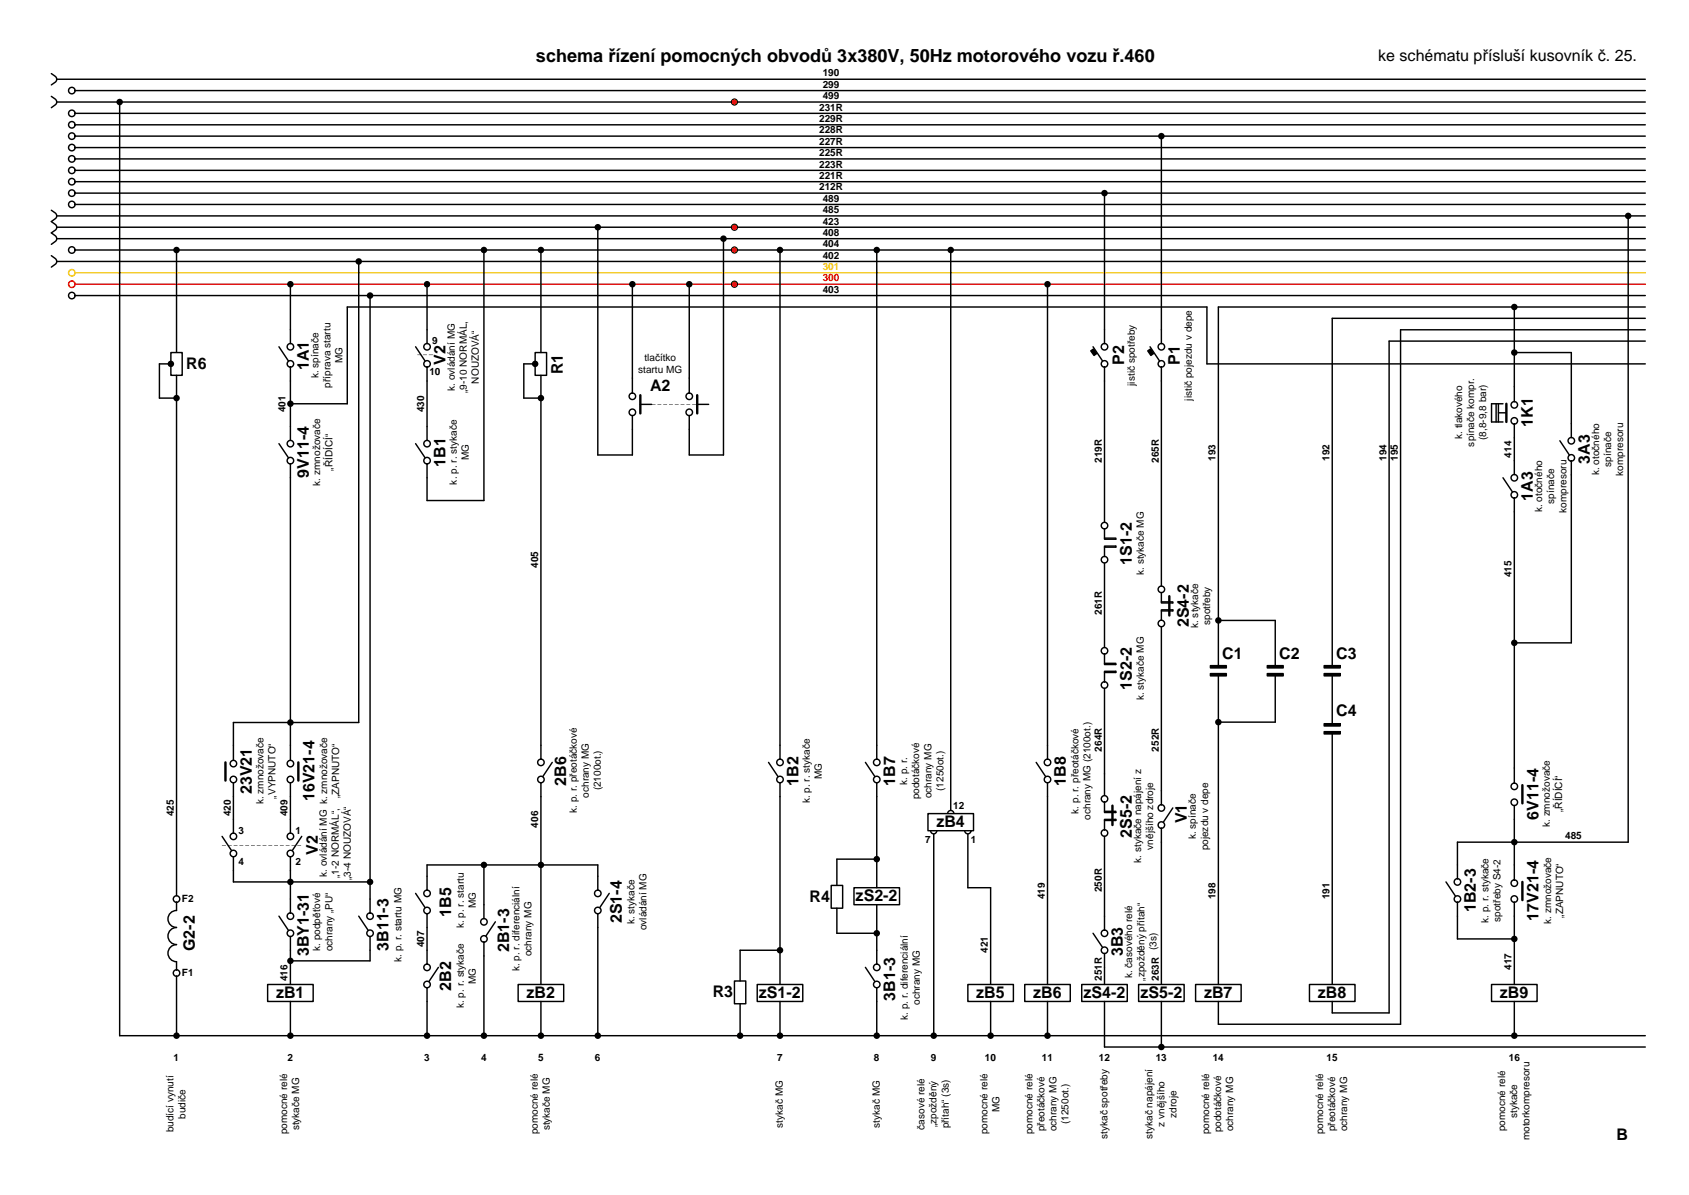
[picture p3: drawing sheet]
<svg xmlns="http://www.w3.org/2000/svg" width="297mm" height="210mm" viewBox="0 0 297 210" stroke-linecap="round" stroke-linejoin="round" font-family="sans-serif">
<g fill="none" stroke="#000" stroke-width=".25">
<path d="M9 12.9l.8 .7a.61 .61 0 0 1-.1 .8l-.7 .5M9 16.9l.8 .7a.59 .59 0 0 1-.1 .8l-.7 .5M10 13.9h279M10 17.9h279M13.2 15.9h275.8M13.2 19.9h275.8M21 17.9v164h268M9 36.9l.8 .7a.59 .59 0 0 1-.1 .8l-.7 .5 .8 .7a.61 .61 0 0 1-.1 .8l-.7 .5 .8 .7a.59 .59 0 0 1-.1 .8l-.7 .5M10 37.9h279M10 39.9h279M13.2 21.9h275.8M13.2 23.9h275.8"/>
<path d="M13.2 25.9h275.8M13.2 27.9h275.8M13.2 29.9h275.8M13.2 31.9h275.8M13.2 33.9h275.8M13.2 35.9h275.8M9 44.9l.8 .7a.59 .59 0 0 1-.1 .8l-.7 .5M10 45.9h279M10 41.9h279M13.2 43.9h275.8M13.2 51.9h275.8M31 43.9v18"/>
<circle cx="12.6" cy="19.9" r=".57"/>
<circle cx="12.6" cy="15.9" r=".57"/>
<circle cx="12.6" cy="23.9" r=".57"/>
<circle cx="12.6" cy="35.9" r=".57"/>
<circle cx="12.6" cy="27.9" r=".57"/>
<circle cx="12.6" cy="29.9" r=".57"/>
<circle cx="12.6" cy="33.9" r=".57"/>
<circle cx="12.6" cy="31.9" r=".57"/>
<circle cx="12.6" cy="21.9" r=".57"/>
<circle cx="12.6" cy="25.9" r=".57"/>
<circle cx="12.6" cy="43.9" r=".57"/>
<circle cx="12.6" cy="51.9" r=".57"/>
</g>
<g fill="none" stroke="#fc0" stroke-width=".25">
<path d="M13.2 47.9h275.8"/>
<circle cx="12.6" cy="47.9" r=".57"/>
</g>
<g fill="none" stroke="#f00" stroke-width=".25">
<path d="M13.2 49.9h275.8"/>
<circle cx="12.6" cy="49.9" r=".57"/>
</g>
<g fill="#000">
<circle cx="21" cy="17.9" r=".57"/>
<circle cx="31" cy="43.9" r=".57"/>
</g>
<path d="M30 61.9h2v4h-2z" fill="#fff"/>
<path d="M30 61.9h2v4h-2zM30 63.9h-2v6h3M31 65.9v91.4" fill="none" stroke="#000" stroke-width=".25"/>
<g fill="#000">
<circle cx="30" cy="63.9" r=".57"/>
<circle cx="31" cy="69.9" r=".57"/>
</g>
<path d="M47 172.9h8v3h-8z" fill="#fff"/>
<g fill="none" stroke="#000" stroke-width=".25">
<path d="M51 49.9v10.4M63 45.9v81h-22v6.7M65 51.9v108.5M75 49.9v10.4M85 43.9v44h-10v-6.4M212 53.9h-151v17h-10M49 60.9l1.7 2.5M49 77.9l1.7 2.5M51 64.5v12.9M73 60.9l1.7 2.5M73 77.9l1.7 2.5M75 64.5v12.9"/>
<path d="M51 81.5v52.1M41 137.5v8.8M51 137.5v8.8M31 158.5v1.4a1.49 1.49 0 0 0-1.5 1.5 1.49 1.49 0 0 0 1.5 1.5 1.5 1.5 0 0 0-1.5 1.5 1.5 1.5 0 0 0 1.5 1.5 1.5 1.5 0 0 0-1.5 1.5 1.5 1.5 0 0 0 1.5 1.5v1.4M39 146.9l1.7 2.5M41 150.5v4.4h10M51 150.5v9.9M53 146.9l-1.6 2.5M73 156.9l1.7 2.5M75 151.9v4.5M85 151.9v9.4M31 171.4v10.5"/>
<path d="M47 172.9h8v3h-8zM49 160.9l1.7 2.5M51 164.5v8.4M51 175.9v6M63 160.9l1.7 2.5M65 164.5v4.3h-14M75 160.5v8.8M75 173.5v8.4M77 169.9l-1.6 2.5M85 165.5v16.4M87 161.9l-1.6 2.5"/>
<circle cx="51" cy="63.9" r=".57"/>
<circle cx="51" cy="77.9" r=".57"/>
<circle cx="51" cy="60.9" r=".57"/>
<circle cx="75" cy="60.9" r=".57"/>
<circle cx="75" cy="77.9" r=".57"/>
<circle cx="75" cy="63.9" r=".57"/>
<circle cx="51" cy="80.9" r=".57"/>
<circle cx="75" cy="80.9" r=".57"/>
<circle cx="41" cy="136.9" r=".57"/>
<circle cx="41" cy="134.1" r=".57"/>
<circle cx="51" cy="136.9" r=".57"/>
<circle cx="51" cy="134.1" r=".57"/>
<circle cx="31" cy="157.9" r=".57"/>
<circle cx="41" cy="146.9" r=".57"/>
<circle cx="41" cy="149.9" r=".57"/>
<circle cx="51" cy="146.9" r=".57"/>
<circle cx="51" cy="149.9" r=".57"/>
<circle cx="75" cy="156.9" r=".57"/>
<circle cx="75" cy="159.9" r=".57"/>
<circle cx="31" cy="170.9" r=".57"/>
<circle cx="51" cy="163.9" r=".57"/>
<circle cx="51" cy="160.9" r=".57"/>
<circle cx="65" cy="163.9" r=".57"/>
<circle cx="65" cy="160.9" r=".57"/>
<circle cx="75" cy="169.9" r=".57"/>
<circle cx="75" cy="172.9" r=".57"/>
<circle cx="85" cy="161.9" r=".57"/>
<circle cx="85" cy="164.9" r=".57"/>
</g>
<g fill="#000">
<circle cx="51" cy="49.9" r=".57"/>
<circle cx="63" cy="45.9" r=".57"/>
<circle cx="65" cy="51.9" r=".57"/>
<circle cx="75" cy="49.9" r=".57"/>
<circle cx="85" cy="43.9" r=".57"/>
<circle cx="51" cy="70.9" r=".57"/>
<circle cx="51" cy="126.9" r=".57"/>
<circle cx="51" cy="154.9" r=".57"/>
<circle cx="85" cy="151.9" r=".57"/>
<circle cx="51" cy="168.8" r=".57"/>
<circle cx="31" cy="181.9" r=".57"/>
<circle cx="51" cy="181.9" r=".57"/>
<circle cx="75" cy="181.9" r=".57"/>
<circle cx="85" cy="181.9" r=".57"/>
</g>
<path d="M39.6 133.9v3.2M52.4 133.9v3.2" fill="none" stroke="#000" stroke-width=".42"/>
<path d="M39 148.5l.7 .1zM40 148.5l.7 .1zM41 148.5l.7 .1zM42.1 148.5l.6 .1zM43.1 148.5l.7 .1zM44.1 148.5l.7 .1zM45.1 148.5l.7 .1zM46.1 148.5l.7 .1zM47.1 148.5l.7 .1zM48.2 148.5l.6 .1zM49.2 148.5l.6 .1zM50.2 148.5l.7 .1zM51.2 148.5l.7 .1zM52.2 148.5l.7 .1z" fill="#000"/>
<path d="M91 172.9h8v3h-8z" fill="#fff"/>
<g fill="none" stroke="#000" stroke-width=".25">
<path d="M95 130.9v2.4M95 137.5v35.4M97 133.9l-1.6 2.5M75 151.9h30v4.5M107 156.9l-1.6 2.5M91 172.9h8v3h-8zM95 175.9v6M105 160.5v21.4"/>
<circle cx="95" cy="136.9" r=".57"/>
<circle cx="95" cy="133.9" r=".57"/>
<circle cx="105" cy="159.9" r=".57"/>
<circle cx="105" cy="156.9" r=".57"/>
</g>
<g fill="#000">
<circle cx="95" cy="151.9" r=".57"/>
<circle cx="95" cy="181.9" r=".57"/>
<circle cx="105" cy="181.9" r=".57"/>
</g>
<path d="M94 61.9h2v4h-2z" fill="#fff"/>
<g fill="none" stroke="#000" stroke-width=".25">
<path d="M105 39.9v40h6.1v-6.9M95 43.9v18M111.1 49.9v19.1M121.1 49.9v19.1M127.1 41.9v38h-6v-6.9M137 43.9v89.4M94 61.9h2v4h-2zM94 63.9h-2v6h3M95 65.9v65M112.5 71h2M122.5 71h2M135 133.9l1.7 2.5"/>
<path d="M137 137.5v35.4"/>
<circle cx="111.1" cy="69.6" r=".57"/>
<circle cx="111.1" cy="72.4" r=".57"/>
<circle cx="121.1" cy="72.4" r=".57"/>
<circle cx="121.1" cy="69.6" r=".57"/>
<circle cx="137" cy="133.9" r=".57"/>
<circle cx="137" cy="136.9" r=".57"/>
</g>
<g fill="#000">
<circle cx="105" cy="39.9" r=".57"/>
<circle cx="95" cy="43.9" r=".57"/>
<circle cx="111.1" cy="49.9" r=".57"/>
<circle cx="121.1" cy="49.9" r=".57"/>
<circle cx="127.1" cy="41.9" r=".57"/>
<circle cx="137" cy="43.9" r=".57"/>
<circle cx="94" cy="63.9" r=".57"/>
<circle cx="95" cy="69.9" r=".57"/>
</g>
<path d="M112.5 69.4v3.2M122.5 69.4v3.2" fill="none" stroke="#000" stroke-width=".42"/>
<path d="M133 172.9h8v3h-8z" fill="#fff"/>
<path d="M133 172.9h8v3h-8zM137 175.9v6" fill="none" stroke="#000" stroke-width=".25"/>
<circle cx="137" cy="181.9" r=".57" fill="#000"/>
<path d="M129 172.3h2v4h-2z" fill="#fff"/>
<g fill="none" stroke="#000" stroke-width=".25">
<path d="M154 158.9v10.4M129 172.3h2v4h-2zM130 176.3v5.6M137 166.9h-7v5.4M152 169.9l1.7 2.5M154 173.5v2.4"/>
<circle cx="154" cy="169.9" r=".57"/>
<circle cx="154" cy="172.9" r=".57"/>
</g>
<g fill="#000">
<circle cx="137" cy="166.9" r=".57"/>
<circle cx="130" cy="181.9" r=".57"/>
</g>
<path d="M150 155.9h8v3h-8z" fill="#fff"/>
<path d="M150 155.9h8v3h-8z" fill="none" stroke="#000" stroke-width=".25"/>
<path d="M146 155.5h2v4h-2z" fill="#fff"/>
<g fill="none" stroke="#000" stroke-width=".25">
<path d="M154 43.9v89.4M152 133.9l1.7 2.5M154 137.5v18.4M146 155.5h2v4h-2zM147 159.5v4.4h7M154 150.9h-7v4.6M164 145.9v36M170 145.9v10h4v17M154 175.9v6"/>
<circle cx="154" cy="136.9" r=".57"/>
<circle cx="154" cy="133.9" r=".57"/>
</g>
<g fill="#000">
<circle cx="154" cy="43.9" r=".57"/>
<circle cx="154" cy="150.9" r=".57"/>
<circle cx="154" cy="163.9" r=".57"/>
<circle cx="154" cy="181.9" r=".57"/>
<circle cx="164" cy="181.9" r=".57"/>
</g>
<path d="M170 172.9h8v3h-8z" fill="#fff"/>
<g fill="none" stroke="#000" stroke-width=".25">
<path d="M167 43.9v99M184 49.9v83.4M182 133.9l1.7 2.5M184 137.5v2.4M170 172.9h8v3h-8zM174 175.9v6"/>
<circle cx="184" cy="133.9" r=".57"/>
<circle cx="184" cy="136.9" r=".57"/>
</g>
<g fill="#000">
<circle cx="167" cy="43.9" r=".57"/>
<circle cx="184" cy="49.9" r=".57"/>
<circle cx="174" cy="181.9" r=".57"/>
</g>
<path d="M180 172.9h8v3h-8z" fill="#fff"/>
<path d="M184 139.9v33M180 172.9h8v3h-8zM184 175.9v6" fill="none" stroke="#000" stroke-width=".25"/>
<circle cx="184" cy="181.9" r=".57" fill="#000"/>
<path d="M190 172.9h8v3h-8z" fill="#fff"/>
<g fill="none" stroke="#000" stroke-width=".25">
<path d="M194 33.9v26.4M204 23.9v36.4M191.6 61.6l.5-.3 .5 .8-.4 .3zM192 60.9l1.7 2.5M194 64.5v27.2M201.6 61.6l.5-.3 .5 .8-.4 .3zM202 60.9l1.7 2.5M204 64.5v38.4M194 96.1h2v-.2h-2v1.8M194 92.9v1.8h2v-.2h-2M194 98.9v14.8M194 118.1h2v-.2h-2v1.9"/>
<path d="M194 114.9v1.8h2v-.2h-2M204 107.3h2v-.2h-2v1.8M204 104.1v1.8h2v-.2h-2M204 110.1v31.2M194 120.9v18.8M194 144.1h2v-.2h-2v1.8M194 140.9v1.8h2v-.2h-2M194 146.9v16.5M204 145.5v27.4M206 141.9l-1.6 2.5M190 172.9h8v3h-8zM192 163.9l1.7 2.5"/>
<path d="M194 167.5v5.4M194 175.9v8"/>
<circle cx="194" cy="63.9" r=".57"/>
<circle cx="194" cy="60.9" r=".57"/>
<circle cx="204" cy="60.9" r=".57"/>
<circle cx="204" cy="63.9" r=".57"/>
<circle cx="194" cy="98.3" r=".57"/>
<circle cx="194" cy="92.3" r=".57"/>
<circle cx="194" cy="114.3" r=".57"/>
<circle cx="204" cy="109.5" r=".57"/>
<circle cx="204" cy="103.5" r=".57"/>
<circle cx="194" cy="120.3" r=".57"/>
<circle cx="194" cy="146.3" r=".57"/>
<circle cx="194" cy="140.3" r=".57"/>
<circle cx="204" cy="141.9" r=".57"/>
<circle cx="204" cy="144.9" r=".57"/>
<circle cx="194" cy="166.9" r=".57"/>
<circle cx="194" cy="163.9" r=".57"/>
</g>
<path d="M205.4 104.7v3.4M195.4 141.5v3.4" fill="none" stroke="#000" stroke-width=".42"/>
<g fill="#000">
<path d="M191.6 61.6l.5-.3 .5 .8-.4 .3z" fill-rule="evenodd"/>
<path d="M201.6 61.6l.5-.3 .5 .8-.4 .3z" fill-rule="evenodd"/>
<circle cx="194" cy="33.9" r=".57"/>
<circle cx="204" cy="23.9" r=".57"/>
</g>
<path d="M200 172.9h8v3h-8z" fill="#fff"/>
<path d="M200 172.9h8v3h-8zM204 175.9v8M194 183.9h95" fill="none" stroke="#000" stroke-width=".25"/>
<circle cx="204" cy="183.9" r=".57" fill="#000"/>
<path d="M210 172.9h8v3h-8z" fill="#fff"/>
<g fill="none" stroke="#000" stroke-width=".25">
<path d="M212 53.9v10h77M244 59.9h45M246 57.9h43M289 53.9h-75v63M289 55.9h-55v61M212.6 116.9h2.8v.4h-2.8zM212.6 118.3h2.8v.4h-2.8zM214 118.5v54.4M214 109h10v7.9M222.6 116.9h2.8v.4h-2.8zM222.6 118.3h2.8v.4h-2.8zM224 118.7v8.1h-10"/>
<path d="M232.6 116.9h2.8v.4h-2.8zM232.6 118.3h2.8v.4h-2.8zM234 118.7v8.4M232.6 127.1h2.8v.4h-2.8zM232.6 128.5h2.8v.4h-2.8zM234 128.9v44M210 172.9h8v3h-8zM214 175.9v4"/>
</g>
<path d="M212.6 117.1h2.8M212.6 118.5h2.8M222.6 117.1h2.8M222.6 118.5h2.8M232.6 117.1h2.8M232.6 118.5h2.8M232.6 127.3h2.8M232.6 128.7h2.8" fill="none" stroke="#000" stroke-width=".4"/>
<g fill="#000">
<circle cx="214" cy="109" r=".57"/>
<circle cx="214" cy="126.8" r=".57"/>
</g>
<path d="M230 172.9h8v3h-8z" fill="#fff"/>
<g fill="none" stroke="#000" stroke-width=".25">
<path d="M244 59.9v118h-10v-2M246 57.9v122h-32M254 154.9l1.7 2.5M256 151.9v2.4M256 158.5v2.4M266 151.9v2.7M266 158.5v2.4M230 172.9h8v3h-8z"/>
<circle cx="256" cy="154.9" r=".57"/>
<circle cx="256" cy="157.9" r=".57"/>
<circle cx="266" cy="155.1" r=".57"/>
<circle cx="266" cy="157.9" r=".57"/>
</g>
<path d="M267.4 154.9v3.2" fill="none" stroke="#000" stroke-width=".42"/>
<path d="M262 172.9h8v3h-8z" fill="#fff"/>
<g fill="none" stroke="#000" stroke-width=".25">
<path d="M286 37.9v110h-30v4M266 53.9v16.6M262.8 70.9v3.2M263.2 72.5h1.4M263.2 70.9v3.2M264 70.9h-2v3.2h2M266 74.5v8.8M266 61.9h10v14.9M274 77.4l1.7 2.5M264 83.9l1.7 2.5M266 87.5v50.1M276 81v31.9h-10"/>
<path d="M51 154.9h14M266 141.5v10.4M256 160.9v4h10M262 172.9h8v3h-8zM266 160.9v12M266 175.9v6"/>
<circle cx="266" cy="73.9" r=".57"/>
<circle cx="266" cy="71.1" r=".57"/>
<circle cx="276" cy="77.4" r=".57"/>
<circle cx="266" cy="86.9" r=".57"/>
<circle cx="266" cy="83.9" r=".57"/>
<circle cx="276" cy="80.4" r=".57"/>
<circle cx="266" cy="138.1" r=".57"/>
<circle cx="266" cy="140.9" r=".57"/>
</g>
<g fill="#000">
<circle cx="286" cy="37.9" r=".57"/>
<circle cx="266" cy="53.9" r=".57"/>
<circle cx="266" cy="61.9" r=".57"/>
<circle cx="266" cy="112.9" r=".57"/>
<circle cx="65" cy="154.9" r=".57"/>
<circle cx="266" cy="147.9" r=".57"/>
<circle cx="266" cy="164.9" r=".57"/>
<circle cx="266" cy="181.9" r=".57"/>
</g>
<path d="M264.6 70.9v3.2M267.4 137.9v3.2" fill="none" stroke="#000" stroke-width=".42"/>
<g fill="#000">
<path d="M75.3 62.3h.8zM74.3 62.3l.7 .1zM73.3 62.3l.7 .1z"/>
<path d="M114.4 71l.7 .1zM115.5 71l.7 .1zM116.5 71l.7 .1zM117.5 71l.7 .1zM118.5 71l.7 .1zM119.5 71l.7 .1zM120.6 71l.6 .1zM121.6 71l.7 .1z"/>
</g>
<circle cx="164" cy="145.9" r=".54" fill="#fff"/>
<circle cx="164" cy="145.9" r=".54" fill="none" stroke="#000" stroke-width=".25"/>
<circle cx="170" cy="145.9" r=".55" fill="#fff"/>
<circle cx="170" cy="145.9" r=".55" fill="none" stroke="#000" stroke-width=".25"/>
<circle cx="167" cy="142.9" r=".55" fill="#fff"/>
<circle cx="167" cy="142.9" r=".55" fill="none" stroke="#000" stroke-width=".25"/>
<path d="M163 142.9h8v3h-8z" fill="#fff"/>
<path d="M163 142.9h8v3h-8z" fill="none" stroke="#000" stroke-width=".25"/>
<circle cx="129" cy="39.9" r=".55" fill="#f00"/>
<circle cx="129" cy="39.9" r=".55" fill="none" stroke="#000" stroke-width=".18"/>
<circle cx="129" cy="43.9" r=".55" fill="#f00"/>
<circle cx="129" cy="43.9" r=".55" fill="none" stroke="#000" stroke-width=".18"/>
<circle cx="129" cy="49.9" r=".55" fill="#f00"/>
<circle cx="129" cy="49.9" r=".55" fill="none" stroke="#000" stroke-width=".18"/>
<circle cx="129" cy="17.9" r=".55" fill="#f00"/>
<circle cx="129" cy="17.9" r=".55" fill="none" stroke="#000" stroke-width=".18"/>
<text font-size="3.2" x="94.1" y="10.9">schema řízení pomocných obvodů 3x380V, 50Hz motorového vozu ř.460</text>
<g font-size="2.8">
<text x="242.1" y="10.7">ke schématu přísluší kusovník č. 25.</text>
<text x="32.7" y="64.8">R6</text>
<text x="54.3" y="65" transform="rotate(-90 54.3 65)">1A1</text>
<text x="78.3" y="64.1" transform="rotate(-90 78.3 64.1)">V2</text>
<text x="98.8" y="65.7" transform="rotate(-90 98.8 65.7)">R1</text>
<text x="197.4" y="64.1" transform="rotate(-90 197.4 64.1)">P2</text>
<text x="207.2" y="64.1" transform="rotate(-90 207.2 64.1)">P1</text>
<text x="114.2" y="68.8">A2</text>
<text x="269.2" y="75" transform="rotate(-90 269.2 75)">1K1</text>
<text x="54.3" y="84" transform="rotate(-90 54.3 84)">9V11-4</text>
<text x="78.3" y="82" transform="rotate(-90 78.3 82)">1B1</text>
<text x="279.3" y="81.5" transform="rotate(-90 279.3 81.5)">3A3</text>
<text x="269.2" y="88" transform="rotate(-90 269.2 88)">1A3</text>
<text x="198.8" y="99.2" transform="rotate(-90 198.8 99.2)">1S1-2</text>
<text x="208.9" y="110.2" transform="rotate(-90 208.9 110.2)">2S4-2</text>
<text x="214.7" y="115.8">C1</text>
<text x="224.7" y="115.8">C2</text>
<text x="234.7" y="115.8">C3</text>
<text x="198.8" y="121.2" transform="rotate(-90 198.8 121.2)">1S2-2</text>
<text x="234.7" y="125.8">C4</text>
<text x="99.4" y="138" transform="rotate(-90 99.4 138)">2B6</text>
<text x="140.3" y="138" transform="rotate(-90 140.3 138)">1B2</text>
<text x="157.2" y="138" transform="rotate(-90 157.2 138)">1B7</text>
<text x="187.2" y="138" transform="rotate(-90 187.2 138)">1B8</text>
<text x="44.2" y="139.5" transform="rotate(-90 44.2 139.5)">23V21</text>
<text x="55.2" y="140.8" transform="rotate(-90 55.2 140.8)">16V21-4</text>
<text x="270.3" y="144" transform="rotate(-90 270.3 144)">6V11-4</text>
<text x="164.5" y="145.3">zB4</text>
<text x="198.8" y="147.2" transform="rotate(-90 198.8 147.2)">2S5-2</text>
<text x="208.4" y="144.6" transform="rotate(-90 208.4 144.6)">V1</text>
<text x="55.8" y="150.1" transform="rotate(-90 55.8 150.1)">V2</text>
<text x="79.2" y="161" transform="rotate(-90 79.2 161)">1B5</text>
<text x="142.2" y="158.4">R4</text>
<text x="150.3" y="158.3">zS2-2</text>
<text x="259.2" y="160.2" transform="rotate(-90 259.2 160.2)">1B2-3</text>
<text x="270.3" y="161.7" transform="rotate(-90 270.3 161.7)">17V21-4</text>
<text x="34.2" y="167" transform="rotate(-90 34.2 167)">G2-2</text>
<text x="54.3" y="168" transform="rotate(-90 54.3 168)">3BY1-31</text>
<text x="68.2" y="167" transform="rotate(-90 68.2 167)">3B11-3</text>
<text x="89.5" y="167.3" transform="rotate(-90 89.5 167.3)">2B1-3</text>
<text x="109.2" y="162.2" transform="rotate(-90 109.2 162.2)">2S1-4</text>
<text x="197.3" y="168" transform="rotate(-90 197.3 168)">3B3</text>
<text x="48.5" y="175.3">zB1</text>
<text x="79.2" y="174" transform="rotate(-90 79.2 174)">2B2</text>
<text x="92.5" y="175.3">zB2</text>
<text x="125.2" y="175.1">R3</text>
<text x="133.3" y="175.3">zS1-2</text>
<text x="157.2" y="175.8" transform="rotate(-90 157.2 175.8)">3B1-3</text>
<text x="171.5" y="175.3">zB5</text>
<text x="181.5" y="175.3">zB6</text>
<text x="190.3" y="175.3">zS4-2</text>
<text x="200.3" y="175.3">zS5-2</text>
<text x="211.5" y="175.3">zB7</text>
<text x="231.5" y="175.3">zB8</text>
<text x="263.5" y="175.3">zB9</text>
<text x="284" y="200.3">B</text>
</g>
<g font-size="1.8">
<text x="144.5" y="17.4">499</text>
<text x="144.5" y="15.4">299</text>
<text x="144.5" y="13.4">190</text>
<text x="143.9" y="23.4">228R</text>
<text x="143.9" y="21.4">229R</text>
<text x="143.9" y="19.4">231R</text>
<text x="143.9" y="29.4">223R</text>
<text x="143.9" y="27.4">225R</text>
<text x="143.9" y="25.4">227R</text>
<text x="143.9" y="33.4">212R</text>
<text x="143.9" y="31.4">221R</text>
<text x="144.5" y="35.4">489</text>
<text x="144.5" y="41.4">408</text>
<text x="144.5" y="39.4">423</text>
<text x="144.5" y="37.4">485</text>
<text x="144.5" y="45.4">402</text>
<text x="144.5" y="43.4">404</text>
<text x="144.5" y="51.4">403</text>
<text x="60.2" y="63.8" transform="rotate(-90 60.2 63.8)">MG</text>
<text x="75.4" y="65.9">10</text>
<text x="75.9" y="60.4">9</text>
<text x="112.1" y="65.5">startu MG</text>
<text x="113.2" y="63.4">tlačítko</text>
<text x="55.9" y="66.4" transform="rotate(-90 55.9 66.4)">k. spínače</text>
<text x="58" y="68.1" transform="rotate(-90 58 68.1)">příprava startu</text>
<text x="79.9" y="68.6" transform="rotate(-90 79.9 68.6)">k. ovládání MG</text>
<text x="82" y="69" transform="rotate(-90 82 69)">„9-10 NORMÁL,</text>
<text x="84.1" y="67.4" transform="rotate(-90 84.1 67.4)">NOUZOVÁ“</text>
<text x="199.3" y="67.7" transform="rotate(-90 199.3 67.7)">jistič spotřeby</text>
<text x="209.3" y="70.4" transform="rotate(-90 209.3 70.4)">jistič pojezdu v depe</text>
<text x="50.1" y="72.4" transform="rotate(-90 50.1 72.4)">401</text>
<text x="74.5" y="72.4" transform="rotate(-90 74.5 72.4)">430</text>
<text x="256.8" y="77.1" transform="rotate(-90 256.8 77.1)">k. tlakového</text>
<text x="261" y="77.3" transform="rotate(-90 261 77.3)">(8,8-9,8 bar)</text>
<text x="58.4" y="82.6" transform="rotate(-90 58.4 82.6)">„ŘÍDÍCÍ“</text>
<text x="82.4" y="80.8" transform="rotate(-90 82.4 80.8)">MG</text>
<text x="193.5" y="81.3" transform="rotate(-90 193.5 81.3)">219R</text>
<text x="203.5" y="81.3" transform="rotate(-90 203.5 81.3)">265R</text>
<text x="213.5" y="81" transform="rotate(-90 213.5 81)">193</text>
<text x="233.5" y="81" transform="rotate(-90 233.5 81)">192</text>
<text x="243.5" y="81" transform="rotate(-90 243.5 81)">194</text>
<text x="245.5" y="81" transform="rotate(-90 245.5 81)">195</text>
<text x="258.9" y="78.4" transform="rotate(-90 258.9 78.4)">spínače kompr.</text>
<text x="265.5" y="80.4" transform="rotate(-90 265.5 80.4)">414</text>
<text x="280.9" y="83.5" transform="rotate(-90 280.9 83.5)">k. otočného</text>
<text x="283" y="82" transform="rotate(-90 283 82)">spínače</text>
<text x="285.1" y="83.6" transform="rotate(-90 285.1 83.6)">kompresoru</text>
<text x="56.3" y="85.3" transform="rotate(-90 56.3 85.3)">k. zmnožovače</text>
<text x="80.3" y="85.1" transform="rotate(-90 80.3 85.1)">k. p. r. stykače</text>
<text x="270.9" y="90" transform="rotate(-90 270.9 90)">k. otočného</text>
<text x="273" y="88.5" transform="rotate(-90 273 88.5)">spínače</text>
<text x="275.1" y="90.1" transform="rotate(-90 275.1 90.1)">kompresoru</text>
<text x="94.5" y="99.8" transform="rotate(-90 94.5 99.8)">405</text>
<text x="200.9" y="101" transform="rotate(-90 200.9 101)">k. stykače MG</text>
<text x="265.5" y="101.4" transform="rotate(-90 265.5 101.4)">415</text>
<text x="193.5" y="108" transform="rotate(-90 193.5 108)">261R</text>
<text x="210.5" y="110.3" transform="rotate(-90 210.5 110.3)">k. stykače</text>
<text x="212.6" y="109.8" transform="rotate(-90 212.6 109.8)">spotřeby</text>
<text x="200.9" y="123" transform="rotate(-90 200.9 123)">k. stykače MG</text>
<text x="144.4" y="136.8" transform="rotate(-90 144.4 136.8)">MG</text>
<text x="159.4" y="137.9" transform="rotate(-90 159.4 137.9)">k. p. r.</text>
<text x="193.5" y="132" transform="rotate(-90 193.5 132)">264R</text>
<text x="203.5" y="132" transform="rotate(-90 203.5 132)">252R</text>
<text x="30.5" y="143.4" transform="rotate(-90 30.5 143.4)">425</text>
<text x="40.5" y="143.4" transform="rotate(-90 40.5 143.4)">420</text>
<text x="46.3" y="141.3" transform="rotate(-90 46.3 141.3)">k. zmnožovače</text>
<text x="48.4" y="140.3" transform="rotate(-90 48.4 140.3)">„VYPNUTO“</text>
<text x="50.5" y="143.4" transform="rotate(-90 50.5 143.4)">409</text>
<text x="59.6" y="140.2" transform="rotate(-90 59.6 140.2)">„ZAPNUTO“</text>
<text x="101.3" y="142.8" transform="rotate(-90 101.3 142.8)">k. p. r. přeotáčkové</text>
<text x="103.4" y="140.1" transform="rotate(-90 103.4 140.1)">ochrany MG</text>
<text x="105.5" y="138.8" transform="rotate(-90 105.5 138.8)">(2100ot.)</text>
<text x="142.3" y="141.1" transform="rotate(-90 142.3 141.1)">k. p. r. stykače</text>
<text x="161.5" y="140.4" transform="rotate(-90 161.5 140.4)">podotáčkové</text>
<text x="163.6" y="140.2" transform="rotate(-90 163.6 140.2)">ochrany MG</text>
<text x="165.7" y="138.9" transform="rotate(-90 165.7 138.9)">(1250ot.)</text>
<text x="167.4" y="142">12</text>
<text x="189.5" y="142.9" transform="rotate(-90 189.5 142.9)">k. p. r. přeotáčkové</text>
<text x="191.6" y="144" transform="rotate(-90 191.6 144)">ochrany MG (2100ot.)</text>
<text x="274.4" y="142.6" transform="rotate(-90 274.4 142.6)">„ŘÍDÍCÍ“</text>
<text x="41.9" y="146.4">3</text>
<text x="51.9" y="146.4">1</text>
<text x="94.5" y="145.4" transform="rotate(-90 94.5 145.4)">406</text>
<text x="162.5" y="148">7</text>
<text x="170.5" y="148">1</text>
<text x="202.6" y="149.2" transform="rotate(-90 202.6 149.2)">vnějšího zdroje</text>
<text x="210.1" y="147.4" transform="rotate(-90 210.1 147.4)">k. spínače</text>
<text x="212.2" y="149.4" transform="rotate(-90 212.2 149.4)">pojezdu v depe</text>
<text x="272.3" y="145.3" transform="rotate(-90 272.3 145.3)">k. zmnožovače</text>
<text x="274.9" y="147.4">485</text>
<text x="41.9" y="151.9">4</text>
<text x="51.9" y="151.9">2</text>
<text x="57.4" y="154" transform="rotate(-90 57.4 154)">k. ovládání MG k. zmnožovače</text>
<text x="59.5" y="154.2" transform="rotate(-90 59.5 154.2)">„1-2 NORMÁL“,</text>
<text x="61.6" y="154.6" transform="rotate(-90 61.6 154.6)">„3-4 NOUZOVÁ“</text>
<text x="200.5" y="151.5" transform="rotate(-90 200.5 151.5)">k. stykače napájení z</text>
<text x="32" y="158.4">F2</text>
<text x="83.6" y="159.6" transform="rotate(-90 83.6 159.6)">MG</text>
<text x="183.5" y="158" transform="rotate(-90 183.5 158)">419</text>
<text x="193.5" y="156.7" transform="rotate(-90 193.5 156.7)">250R</text>
<text x="213.5" y="158" transform="rotate(-90 213.5 158)">198</text>
<text x="233.5" y="158" transform="rotate(-90 233.5 158)">191</text>
<text x="263.6" y="161.9" transform="rotate(-90 263.6 161.9)">spotřeby S4-2</text>
<text x="274.6" y="161.2" transform="rotate(-90 274.6 161.2)">„ZAPNUTO“</text>
<text x="56.3" y="167" transform="rotate(-90 56.3 167)">k. podpěťové</text>
<text x="58.4" y="167.1" transform="rotate(-90 58.4 167.1)">ochrany „PU“</text>
<text x="74.5" y="166.4" transform="rotate(-90 74.5 166.4)">407</text>
<text x="81.5" y="163.1" transform="rotate(-90 81.5 163.1)">k. p. r. startu</text>
<text x="93.4" y="168" transform="rotate(-90 93.4 168)">ochrany MG</text>
<text x="111.5" y="162.3" transform="rotate(-90 111.5 162.3)">k. stykače</text>
<text x="113.6" y="163.4" transform="rotate(-90 113.6 163.4)">ovládání MG</text>
<text x="173.5" y="167.4" transform="rotate(-90 173.5 167.4)">421</text>
<text x="261.5" y="162.1" transform="rotate(-90 261.5 162.1)">k. p. r. stykače</text>
<text x="272.5" y="162.3" transform="rotate(-90 272.5 162.3)">k. zmnožovače</text>
<text x="32" y="171.4">F1</text>
<text x="50.5" y="172.4" transform="rotate(-90 50.5 172.4)">416</text>
<text x="70.5" y="169" transform="rotate(-90 70.5 169)">k. p. r. startu MG</text>
<text x="83.6" y="172.8" transform="rotate(-90 83.6 172.8)">MG</text>
<text x="91.3" y="170.6" transform="rotate(-90 91.3 170.6)">k. p. r. diferenciální</text>
<text x="193.5" y="172.3" transform="rotate(-90 193.5 172.3)">251R</text>
<text x="198.9" y="171.8" transform="rotate(-90 198.9 171.8)">k. časového relé</text>
<text x="201" y="172.3" transform="rotate(-90 201 172.3)">„zpožděný přítah“</text>
<text x="203.5" y="172.3" transform="rotate(-90 203.5 172.3)">263R (3s)</text>
<text x="265.5" y="170.4" transform="rotate(-90 265.5 170.4)">417</text>
<text x="81.5" y="177.1" transform="rotate(-90 81.5 177.1)">k. p. r. stykače</text>
<text x="159.5" y="179.2" transform="rotate(-90 159.5 179.2)">k. p. r. diferenciální</text>
<text x="161.6" y="176.5" transform="rotate(-90 161.6 176.5)">ochrany MG</text>
<text x="30.5" y="186.4">1</text>
<text x="50.5" y="186.4">2</text>
<text x="74.5" y="186.4">3</text>
<text x="84.5" y="186.4">4</text>
<text x="94.5" y="186.4">5</text>
<text x="104.5" y="186.4">6</text>
<text x="136.5" y="186.4">7</text>
<text x="153.5" y="186.4">8</text>
<text x="163.5" y="186.4">9</text>
<text x="173" y="186.4">10</text>
<text x="183" y="186.4">11</text>
<text x="193" y="186.4">12</text>
<text x="203" y="186.4">13</text>
<text x="213" y="186.4">14</text>
<text x="233" y="186.4">15</text>
<text x="265" y="186.4">16</text>
<text x="32.6" y="196.5" transform="rotate(-90 32.6 196.5)">budiče</text>
<text x="164.5" y="198" transform="rotate(-90 164.5 198)">„zpožděný</text>
<text x="175.6" y="195.3" transform="rotate(-90 175.6 195.3)">MG</text>
<text x="187.7" y="197.4" transform="rotate(-90 187.7 197.4)">(1250ot.)</text>
<text x="204.5" y="197.9" transform="rotate(-90 204.5 197.9)">z vnějšího</text>
<text x="206.7" y="196.3" transform="rotate(-90 206.7 196.3)">zdroje</text>
<text x="266.5" y="196.4" transform="rotate(-90 266.5 196.4)">stykače</text>
<text x="30.5" y="198.9" transform="rotate(-90 30.5 198.9)">budící vynutí</text>
<text x="50.5" y="199.3" transform="rotate(-90 50.5 199.3)">pomocné relé</text>
<text x="52.6" y="198.6" transform="rotate(-90 52.6 198.6)">stykače MG</text>
<text x="94.5" y="199.3" transform="rotate(-90 94.5 199.3)">pomocné relé</text>
<text x="96.6" y="198.6" transform="rotate(-90 96.6 198.6)">stykače MG</text>
<text x="137.5" y="198.1" transform="rotate(-90 137.5 198.1)">stykač MG</text>
<text x="154.5" y="198.1" transform="rotate(-90 154.5 198.1)">stykač MG</text>
<text x="162.4" y="198.4" transform="rotate(-90 162.4 198.4)">časové relé</text>
<text x="166.6" y="198.2" transform="rotate(-90 166.6 198.2)">přítah“ (3s)</text>
<text x="173.5" y="199.3" transform="rotate(-90 173.5 199.3)">pomocné relé</text>
<text x="181.4" y="199.3" transform="rotate(-90 181.4 199.3)">pomocné relé</text>
<text x="183.5" y="198.7" transform="rotate(-90 183.5 198.7)">přeotáčkové</text>
<text x="185.6" y="198.7" transform="rotate(-90 185.6 198.7)">ochrany MG</text>
<text x="194.5" y="200" transform="rotate(-90 194.5 200)">stykač spotřeby</text>
<text x="202.4" y="200" transform="rotate(-90 202.4 200)">stykač napájení</text>
<text x="212.4" y="199.3" transform="rotate(-90 212.4 199.3)">pomocné relé</text>
<text x="214.5" y="198.9" transform="rotate(-90 214.5 198.9)">podotáčkové</text>
<text x="216.6" y="198.7" transform="rotate(-90 216.6 198.7)">ochrany MG</text>
<text x="232.4" y="199.3" transform="rotate(-90 232.4 199.3)">pomocné relé</text>
<text x="234.5" y="198.7" transform="rotate(-90 234.5 198.7)">přeotáčkové</text>
<text x="236.6" y="198.7" transform="rotate(-90 236.6 198.7)">ochrany MG</text>
<text x="264.4" y="198.7" transform="rotate(-90 264.4 198.7)">pomocné relé</text>
<text x="268.6" y="200.3" transform="rotate(-90 268.6 200.3)">motorkompresoru</text>
</g>
<text font-size="1.8" fill="#fc0" x="144.5" y="47.4">301</text>
<text font-size="1.8" fill="#f00" x="144.5" y="49.4">300</text>
</svg>
